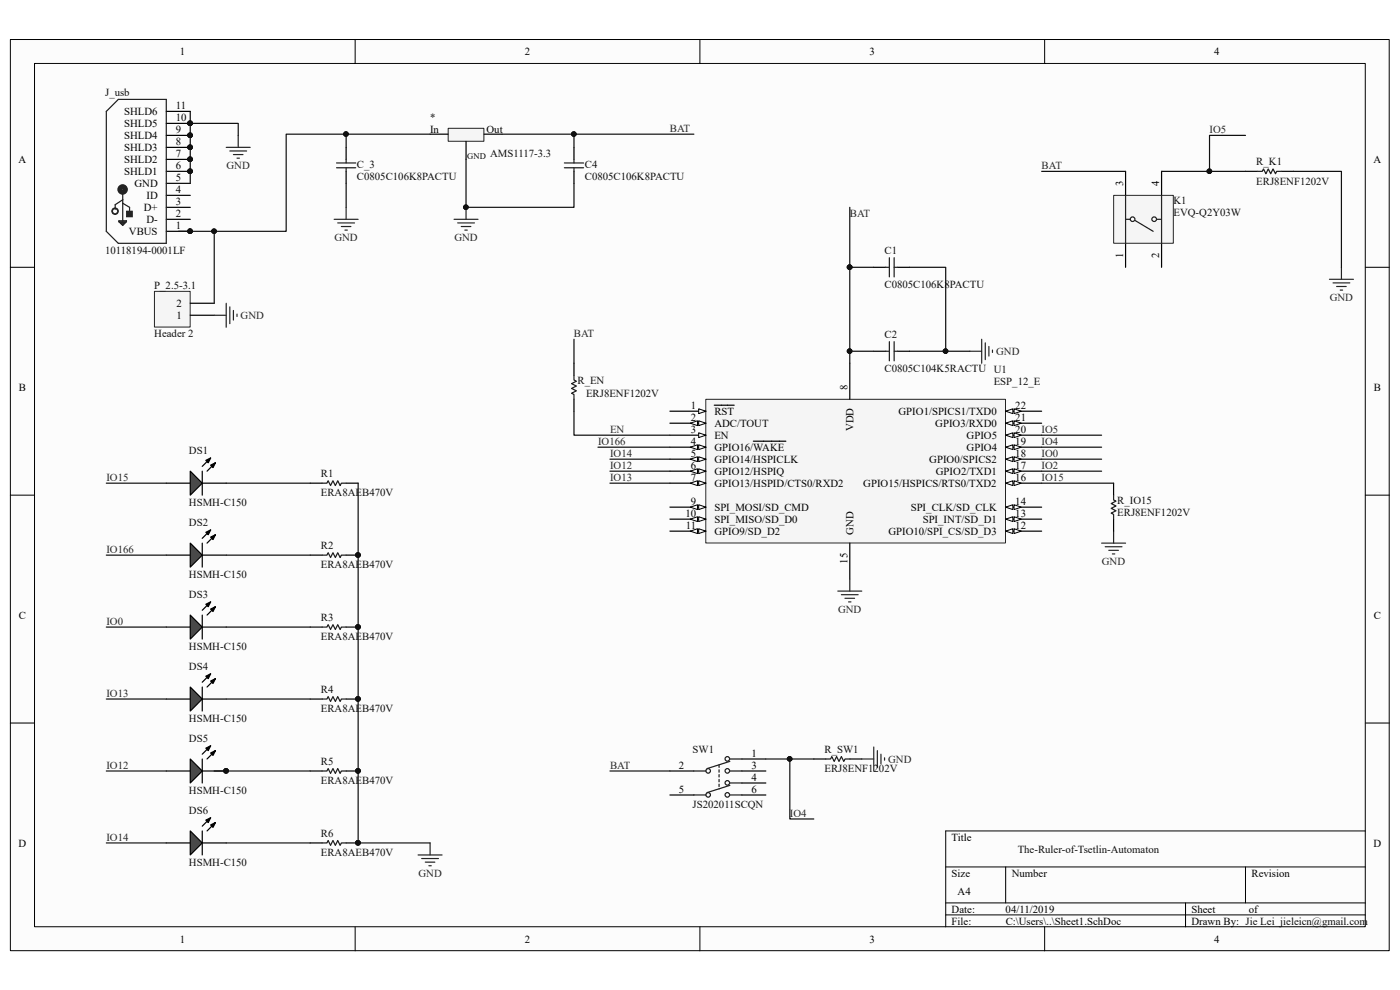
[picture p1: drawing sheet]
<svg xmlns="http://www.w3.org/2000/svg" width="297mm" height="210mm" viewBox="0 0 297 210" stroke-linecap="round" stroke-linejoin="round" font-family="sans-serif">
<path d="M2.2 8.4h292.5v193.3h-292.5z" fill="#fcfcfc"/>
<path d="M2.2 8.4h292.5v193.3h-292.5z" fill="none" stroke="#000" stroke-width=".21"/>
<path d="M7.4 13.5h282.2v183.1h-282.2z" fill="#fcfcfc"/>
<g fill="none" stroke="#000" stroke-width=".21">
<path d="M7.3 13.5h282.3v183.1h-282.3zM75.3 8.4v5.1M148.5 8.4v5.1M221.6 8.4v5.1M2.2 56.7h5.1M289.7 56.7h5.1M2.2 105h5.1M289.7 105h5.1M2.2 153.4h5.1M289.7 153.4h5.1M289.7 176.3h-89.1v20.3M75.3 196.6v5.1"/>
<path d="M148.5 196.6v5.1M200.6 183.9h89.1M200.6 191.5h89.1M200.6 194.1h89.1M213.4 183.9v7.6M221.6 196.6v5.1M251.5 191.5v5.1M264.2 183.9v7.6"/>
</g>
<path d="M149.8 84.8h63.5v30.4h-63.5z" fill="#f5f5f5"/>
<path d="M149.7 84.7h63.6v30.5h-63.6z" fill="none" stroke="#262626" stroke-width=".21"/>
<path d="M142.1 87.2h7.7" fill="none" stroke="#000" stroke-width=".25"/>
<path d="M148.2 86.7l1.6 .5-1.6 .5z" fill="#fcfcfc"/>
<path d="M148.2 86.7l1.6 .5-1.6 .5z" fill="none" stroke="#000" stroke-width=".21"/>
<path d="M142.1 89.8h7.7M151.5 86h4.3" fill="none" stroke="#000" stroke-width=".25"/>
<path d="M148.2 89.3l1.6 .5-1.6 .5z" fill="#fcfcfc"/>
<path d="M148.2 89.3l1.6 .5-1.6 .5z" fill="none" stroke="#000" stroke-width=".21"/>
<path d="M146.4 89.8l1.6-.5v1z" fill="#fcfcfc"/>
<path d="M146.4 89.8l1.6-.5v1z" fill="none" stroke="#000" stroke-width=".21"/>
<path d="M142.1 92.3h7.7" fill="none" stroke="#000" stroke-width=".25"/>
<path d="M148.2 91.8l1.6 .5-1.6 .5z" fill="#fcfcfc"/>
<path d="M148.2 91.8l1.6 .5-1.6 .5z" fill="none" stroke="#000" stroke-width=".21"/>
<path d="M142.1 94.9h7.7" fill="none" stroke="#000" stroke-width=".25"/>
<path d="M148.2 94.4l1.6 .5-1.6 .5z" fill="#fcfcfc"/>
<path d="M148.2 94.4l1.6 .5-1.6 .5z" fill="none" stroke="#000" stroke-width=".21"/>
<path d="M146.4 94.9l1.6-.5v1z" fill="#fcfcfc"/>
<path d="M146.4 94.9l1.6-.5v1z" fill="none" stroke="#000" stroke-width=".21"/>
<path d="M142.1 97.4h7.7M159.8 93.6h6.9" fill="none" stroke="#000" stroke-width=".25"/>
<path d="M148.2 96.9l1.6 .5-1.6 .5z" fill="#fcfcfc"/>
<path d="M148.2 96.9l1.6 .5-1.6 .5z" fill="none" stroke="#000" stroke-width=".21"/>
<path d="M146.4 97.4l1.6-.5v1z" fill="#fcfcfc"/>
<path d="M146.4 97.4l1.6-.5v1z" fill="none" stroke="#000" stroke-width=".21"/>
<path d="M142.1 100h7.7" fill="none" stroke="#000" stroke-width=".25"/>
<path d="M148.2 99.4l1.6 .6-1.6 .5z" fill="#fcfcfc"/>
<path d="M148.2 99.4l1.6 .6-1.6 .5z" fill="none" stroke="#000" stroke-width=".21"/>
<path d="M146.4 100l1.6-.6v1.1z" fill="#fcfcfc"/>
<path d="M146.4 100l1.6-.6v1.1z" fill="none" stroke="#000" stroke-width=".21"/>
<path d="M142.1 102.5h7.7" fill="none" stroke="#000" stroke-width=".25"/>
<path d="M148.2 102l1.6 .5-1.6 .5z" fill="#fcfcfc"/>
<path d="M148.2 102l1.6 .5-1.6 .5z" fill="none" stroke="#000" stroke-width=".21"/>
<path d="M146.4 102.5l1.6-.5v1z" fill="#fcfcfc"/>
<path d="M146.4 102.5l1.6-.5v1z" fill="none" stroke="#000" stroke-width=".21"/>
<path d="M180.3 77.1v7.6M180.3 115.2v7.7M213.4 102.5h7.6" fill="none" stroke="#000" stroke-width=".25"/>
<path d="M213.4 102.5l1.5-.5v1z" fill="#fcfcfc"/>
<path d="M213.4 102.5l1.5-.5v1z" fill="none" stroke="#000" stroke-width=".21"/>
<path d="M215.1 102l1.6 .5-1.6 .5z" fill="#fcfcfc"/>
<path d="M215.1 102l1.6 .5-1.6 .5z" fill="none" stroke="#000" stroke-width=".21"/>
<path d="M213.4 100h7.6" fill="none" stroke="#000" stroke-width=".25"/>
<path d="M213.4 100l1.5-.6v1.1z" fill="#fcfcfc"/>
<path d="M213.4 100l1.5-.6v1.1z" fill="none" stroke="#000" stroke-width=".21"/>
<path d="M215.1 99.4l1.6 .6-1.6 .5z" fill="#fcfcfc"/>
<path d="M215.1 99.4l1.6 .6-1.6 .5z" fill="none" stroke="#000" stroke-width=".21"/>
<path d="M213.4 97.4h7.6" fill="none" stroke="#000" stroke-width=".25"/>
<path d="M213.4 97.4l1.5-.5v1z" fill="#fcfcfc"/>
<path d="M213.4 97.4l1.5-.5v1z" fill="none" stroke="#000" stroke-width=".21"/>
<path d="M215.1 96.9l1.6 .5-1.6 .5z" fill="#fcfcfc"/>
<path d="M215.1 96.9l1.6 .5-1.6 .5z" fill="none" stroke="#000" stroke-width=".21"/>
<path d="M213.4 94.9h7.6" fill="none" stroke="#000" stroke-width=".25"/>
<path d="M213.4 94.9l1.5-.5v1z" fill="#fcfcfc"/>
<path d="M213.4 94.9l1.5-.5v1z" fill="none" stroke="#000" stroke-width=".21"/>
<path d="M215.1 94.4l1.6 .5-1.6 .5z" fill="#fcfcfc"/>
<path d="M215.1 94.4l1.6 .5-1.6 .5z" fill="none" stroke="#000" stroke-width=".21"/>
<path d="M213.4 92.3h7.6" fill="none" stroke="#000" stroke-width=".25"/>
<path d="M213.4 92.3l1.5-.5v1z" fill="#fcfcfc"/>
<path d="M213.4 92.3l1.5-.5v1z" fill="none" stroke="#000" stroke-width=".21"/>
<path d="M215.1 91.8l1.6 .5-1.6 .5z" fill="#fcfcfc"/>
<path d="M215.1 91.8l1.6 .5-1.6 .5z" fill="none" stroke="#000" stroke-width=".21"/>
<path d="M213.4 89.8h7.6" fill="none" stroke="#000" stroke-width=".25"/>
<path d="M213.4 89.8l1.5-.5v1z" fill="#fcfcfc"/>
<path d="M213.4 89.8l1.5-.5v1z" fill="none" stroke="#000" stroke-width=".21"/>
<path d="M215.1 89.3l1.6 .5-1.6 .5z" fill="#fcfcfc"/>
<path d="M215.1 89.3l1.6 .5-1.6 .5z" fill="none" stroke="#000" stroke-width=".21"/>
<path d="M213.4 87.2h7.6" fill="none" stroke="#000" stroke-width=".25"/>
<path d="M213.4 87.2l1.5-.5v1z" fill="#fcfcfc"/>
<path d="M213.4 87.2l1.5-.5v1z" fill="none" stroke="#000" stroke-width=".21"/>
<path d="M215.1 86.7l1.6 .5-1.6 .5z" fill="#fcfcfc"/>
<path d="M215.1 86.7l1.6 .5-1.6 .5z" fill="none" stroke="#000" stroke-width=".21"/>
<path d="M142.1 107.6h7.7" fill="none" stroke="#000" stroke-width=".25"/>
<path d="M148.2 107.1l1.6 .5-1.6 .5z" fill="#fcfcfc"/>
<path d="M148.2 107.1l1.6 .5-1.6 .5z" fill="none" stroke="#000" stroke-width=".21"/>
<path d="M146.4 107.6l1.6-.5v1z" fill="#fcfcfc"/>
<path d="M146.4 107.6l1.6-.5v1z" fill="none" stroke="#000" stroke-width=".21"/>
<path d="M142.1 110.1h7.7" fill="none" stroke="#000" stroke-width=".25"/>
<path d="M148.2 109.6l1.6 .5-1.6 .5z" fill="#fcfcfc"/>
<path d="M148.2 109.6l1.6 .5-1.6 .5z" fill="none" stroke="#000" stroke-width=".21"/>
<path d="M146.4 110.1l1.6-.5v1z" fill="#fcfcfc"/>
<path d="M146.4 110.1l1.6-.5v1z" fill="none" stroke="#000" stroke-width=".21"/>
<path d="M142.1 112.7h7.7" fill="none" stroke="#000" stroke-width=".25"/>
<path d="M148.2 112.2l1.6 .5-1.6 .5z" fill="#fcfcfc"/>
<path d="M148.2 112.2l1.6 .5-1.6 .5z" fill="none" stroke="#000" stroke-width=".21"/>
<path d="M146.4 112.7l1.6-.5v1z" fill="#fcfcfc"/>
<path d="M146.4 112.7l1.6-.5v1z" fill="none" stroke="#000" stroke-width=".21"/>
<path d="M213.4 112.7h7.6" fill="none" stroke="#000" stroke-width=".25"/>
<path d="M213.4 112.7l1.5-.5v1z" fill="#fcfcfc"/>
<path d="M213.4 112.7l1.5-.5v1z" fill="none" stroke="#000" stroke-width=".21"/>
<path d="M215.1 112.2l1.6 .5-1.6 .5z" fill="#fcfcfc"/>
<path d="M215.1 112.2l1.6 .5-1.6 .5z" fill="none" stroke="#000" stroke-width=".21"/>
<path d="M213.4 110.1h7.6" fill="none" stroke="#000" stroke-width=".25"/>
<path d="M213.4 110.1l1.5-.5v1z" fill="#fcfcfc"/>
<path d="M213.4 110.1l1.5-.5v1z" fill="none" stroke="#000" stroke-width=".21"/>
<path d="M215.1 109.6l1.6 .5-1.6 .5z" fill="#fcfcfc"/>
<path d="M215.1 109.6l1.6 .5-1.6 .5z" fill="none" stroke="#000" stroke-width=".21"/>
<path d="M213.4 107.6h7.6" fill="none" stroke="#000" stroke-width=".25"/>
<path d="M213.4 107.6l1.5-.5v1z" fill="#fcfcfc"/>
<path d="M213.4 107.6l1.5-.5v1z" fill="none" stroke="#000" stroke-width=".21"/>
<path d="M215.1 107.1l1.6 .5-1.6 .5z" fill="#fcfcfc"/>
<path d="M215.1 107.1l1.6 .5-1.6 .5z" fill="none" stroke="#000" stroke-width=".21"/>
<g fill="none" stroke="#000" stroke-width=".25">
<path d="M238.8 36.4v5M246.4 36.4v5M238.8 51.6v5.1M246.4 51.6v5.1M185.4 74.5h2.5M190.5 74.5h2.5M65.8 102.5h2.5M65.8 117.8h2.5M73.4 102.5h2.6M73.4 117.8h2.6M65.8 133h2.5M73.4 133h2.6"/>
<path d="M65.8 148.3h2.5M73.4 148.3h2.6M65.8 163.6h2.5M65.8 178.8h2.5M73.4 163.6h2.6M73.4 178.8h2.6M142.1 163.6h5.1M142.1 168.6h5.1M157.4 161h5.1M157.4 163.6h5.1M157.4 168.6h5.1M157.4 166.1h5.1"/>
</g>
<g fill="none" stroke="#1c1c1c" stroke-width=".25">
<path d="M187.9 74.5h.8M188.7 72.5v4M189.7 72.5v4M189.7 74.5h.8M68.3 102.5h1.1l.2-.5 .5 1 .5-1 .5 1 .6-1 .5 1 .2-.5h1M68.3 117.8h1.1l.2-.5 .5 1 .5-1 .5 1 .6-1 .5 1 .2-.5h1M68.3 133h1.1l.2-.5 .5 1 .5-1 .5 1 .6-1 .5 1 .2-.5h1M68.3 148.3h1.1l.2-.5 .5 1 .5-1 .5 1 .6-1 .5 1 .2-.5h1M68.3 163.6h1.1l.2-.6 .5 1.1 .5-1.1 .5 1.1 .6-1.1 .5 1.1 .2-.5h1M68.3 178.8h1.1l.2-.5 .5 1 .5-1 .5 1 .6-1 .5 1 .2-.5h1M147.2 163.6h2.6M147.2 168.6h2.6"/>
<path d="M154.8 163.6h2.6M154.8 168.6h2.6M154.8 166.1h2.6M154.8 161h2.6M154.8 166.6l-4.8 1.5M154.8 161.5l-4.8 1.5"/>
<circle cx="150.2" cy="163.5" r=".48"/>
<circle cx="150.2" cy="168.6" r=".48"/>
<circle cx="154.3" cy="163.5" r=".48"/>
<circle cx="154.3" cy="168.6" r=".48"/>
<circle cx="154.3" cy="161" r=".48"/>
<circle cx="154.3" cy="166.1" r=".48"/>
</g>
<path d="M152.6 162.3v5.1" fill="none" stroke="#1c1c1c" stroke-width=".25" stroke-dasharray=".5 .5"/>
<g fill="#0e0e0e" stroke="#0e0e0e" stroke-width=".21">
<circle cx="75.9" cy="117.7" r=".49"/>
<circle cx="75.9" cy="133" r=".49"/>
<circle cx="75.9" cy="148.3" r=".49"/>
<circle cx="75.9" cy="163.5" r=".49"/>
<circle cx="75.9" cy="178.8" r=".49"/>
</g>
<g fill="none" stroke="#262626" stroke-width=".25">
<path d="M282 59.2h5.1M284.6 56.7v2.5M282.8 60h3.6M283.6 60.8h2M284.3 61.5h.5M185.4 158.5v5.1M186.1 159.2v3.6M186.9 160v2M91.2 178.8v2.6M182.8 161h2.6M187.7 160.8v.5M88.7 181.4h5.1"/>
<path d="M89.5 182.1h3.5M90.2 182.9h2.1M91 183.7h.5"/>
</g>
<path d="M236.3 41.5h12.6v10.1h-12.6z" fill="#f5f5f5"/>
<path d="M236.3 41.4h12.6v10.2h-12.6z" fill="none" stroke="#262626" stroke-width=".21"/>
<path d="M238.8 41.4v10.2M245.4 46.5h1M246.4 41.4v10.2" fill="none" stroke="#1c1c1c" stroke-width=".25"/>
<g fill="#fefefe" stroke="#1c1c1c" stroke-width=".25">
<circle cx="244.9" cy="46.5" r=".49"/>
<circle cx="240.3" cy="46.5" r=".49"/>
</g>
<path d="M266.8 36.4h1l.2-.6 .6 1.1 .5-1.1 .5 1.1 .5-1.1 .5 1.1 .2-.5h1.1M187.9 56.7h.8M188.7 54.7v4M189.7 54.7v4M189.7 56.7h.8M238.8 46.5h1M240.8 46.8l3.8 2.3M121.8 79.6v1l.5 .3-1 .5 1 .5-1 .5 1 .5-1 .5 .5 .3v1M236.2 105v1.1l.6 .2-1.1 .5 1.1 .5-1.1 .5 1.1 .5-1.1 .6 .5 .2v1M175.2 161h1l.3-.5 .5 1 .5-1 .5 1 .5-1 .5 1 .3-.5h1" fill="none" stroke="#1c1c1c" stroke-width=".25"/>
<path d="M233.7 115.2h5.1M234.5 116h3.5M235.2 116.7h2.1M236 117.5h.5M236.2 112.7v2.5M177.7 125.4h5.1M178.5 126.2h3.6M179.3 126.9h2M180 127.7h.5M180.3 122.9v2.5" fill="none" stroke="#262626" stroke-width=".25"/>
<path d="M264.2 36.4h2.6M271.9 36.4h2.5M185.4 56.7h2.5M190.5 56.7h2.5M121.8 77.1v2.5M121.8 84.7v2.5M35.3 102.5h5.1M42.9 102.5h5.1M236.2 102.5v2.5M236.2 110.1v2.6M172.6 161h2.6M180.3 161h2.5" fill="none" stroke="#000" stroke-width=".25"/>
<path d="M40.4 100l2.5 2.5-2.5 2.5z" fill="#4c4c4c"/>
<path d="M40.4 100l2.5 2.5-2.5 2.5zM42.9 100v5M43.7 97.7l1-.5-.5 1zM44.7 98.7l1-.5-.5 1zM44.7 97.2l-1.8 1.7M45.7 98.2l-1.8 1.8M35.3 117.8h5.1M42.9 117.8h5.1" fill="none" stroke="#000" stroke-width=".25"/>
<path d="M43.7 97.7l1-.5-.5 1zM44.7 98.7l1-.5-.5 1z" fill="#000"/>
<path d="M40.4 115.2l2.5 2.6-2.5 2.5z" fill="#4c4c4c"/>
<path d="M40.4 115.2l2.5 2.6-2.5 2.5zM42.9 115.2v5.1M43.7 112.9l1-.5-.5 1zM44.7 113.9l1-.5-.5 1.1zM44.7 112.4l-1.8 1.8M45.7 113.4l-1.8 1.8M35.3 133h5.1M42.9 133h5.1" fill="none" stroke="#000" stroke-width=".25"/>
<path d="M43.7 112.9l1-.5-.5 1zM44.7 113.9l1-.5-.5 1.1z" fill="#000"/>
<path d="M40.4 130.5l2.5 2.5-2.5 2.6z" fill="#4c4c4c"/>
<path d="M40.4 130.5l2.5 2.5-2.5 2.6zM42.9 130.5v5.1M43.7 128.2l1-.5-.5 1zM44.7 129.2l1-.5-.5 1zM44.7 127.7l-1.8 1.8M45.7 128.7l-1.8 1.8M35.3 148.3h5.1M42.9 148.3h5.1" fill="none" stroke="#000" stroke-width=".25"/>
<path d="M43.7 128.2l1-.5-.5 1zM44.7 129.2l1-.5-.5 1z" fill="#000"/>
<path d="M40.4 145.7l2.5 2.6-2.5 2.5z" fill="#4c4c4c"/>
<path d="M40.4 145.7l2.5 2.6-2.5 2.5zM42.9 145.7v5.1M43.7 143.5l1-.6-.5 1.1zM44.7 144.5l1-.5-.5 1zM44.7 142.9l-1.8 1.8M45.7 144l-1.8 1.7M35.3 163.6h5.1M42.9 163.6h5.1" fill="none" stroke="#000" stroke-width=".25"/>
<path d="M43.7 143.5l1-.6-.5 1.1zM44.7 144.5l1-.5-.5 1z" fill="#000"/>
<circle cx="48" cy="163.5" r=".49" fill="#0e0e0e" stroke="#0e0e0e" stroke-width=".21"/>
<path d="M40.4 161l2.5 2.6-2.5 2.5z" fill="#4c4c4c"/>
<path d="M43.7 158.7l1-.5-.5 1zM44.7 159.7l1-.5-.5 1.1zM44.7 158.2l-1.8 1.8M45.7 159.2l-1.8 1.8M35.3 178.8h5.1M40.4 161l2.5 2.6-2.5 2.5zM42.9 161v5.1M42.9 178.8h5.1" fill="none" stroke="#000" stroke-width=".25"/>
<path d="M43.7 158.7l1-.5-.5 1zM44.7 159.7l1-.5-.5 1.1z" fill="#000"/>
<circle cx="48" cy="163.5" r=".49" fill="#0e0e0e" stroke="#0e0e0e" stroke-width=".21"/>
<path d="M40.4 176.3l2.5 2.5-2.5 2.6z" fill="#4c4c4c"/>
<path d="M40.4 176.3l2.5 2.5-2.5 2.6zM42.9 176.3v5.1M43.7 174l1-.5-.5 1zM44.7 175l1-.5-.5 1zM44.7 173.5l-1.8 1.8M45.7 174.5l-1.8 1.8" fill="none" stroke="#000" stroke-width=".25"/>
<path d="M43.7 174l1-.5-.5 1zM44.7 175l1-.5-.5 1z" fill="#000"/>
<path d="M95.1 27.3h7.6v2.7h-7.6z" fill="#f5f5f5"/>
<path d="M95.1 27.2h7.6v2.8h-7.6z" fill="none" stroke="#262626" stroke-width=".21"/>
<g fill="none" stroke="#000" stroke-width=".25">
<path d="M35.3 38.9h5.1M35.3 36.4h5.1M35.3 33.8h5.1M35.3 31.3h5.1M35.3 28.7h5.1M35.3 23.6h5.1M35.3 26.2h5.1M73.4 31.3v2.5M73.4 36.4v2.5M91.2 28.5h3.9M98.9 30v3.8M102.7 28.5h3.8"/>
<path d="M121.8 31.3v2.5M121.8 36.4v2.5M35.3 49.1h5.1M35.3 46.5h5.1M35.3 44h5.1M35.3 41.4h5.1"/>
</g>
<g fill="none" stroke="#1c1c1c" stroke-width=".25">
<path d="M22.6 23.6l2.5-2.5h10.2v30.5h-10.2l-2.5-2.5zM71.4 34.6h4.1M71.4 35.6h4.1M73.4 33.8v.8M73.4 35.6v.8M119.7 34.6h4.1M119.7 35.6h4.1M121.8 33.8v.8M121.8 35.6v.8M25.2 46.8h1.6v.2l-.8 .8-.8-.8zM25.2 47h1.4M26 40.2v6.6"/>
<path d="M26 42.4l-1.6 1v1M26 43.1l1.5 .9v1.2M26 47.4l.4-.2h-.8l.4 .4"/>
</g>
<path d="M70.9 46.5h5.1M71.7 47.3h3.5M72.4 48.1h2.1M73.2 48.8h.5M73.4 44v2.5M96.3 46.5h5.1M97.1 47.3h3.6M97.9 48.1h2M98.6 48.8h.5M98.9 44v2.5" fill="none" stroke="#262626" stroke-width=".25"/>
<g fill="#0e0e0e" stroke="#0e0e0e" stroke-width=".21">
<circle cx="98.8" cy="44" r=".49"/>
<circle cx="40.3" cy="49" r=".49"/>
<circle cx="40.3" cy="36.3" r=".49"/>
<circle cx="40.3" cy="33.8" r=".49"/>
<circle cx="40.3" cy="31.2" r=".49"/>
<circle cx="40.3" cy="28.7" r=".49"/>
<circle cx="40.3" cy="26.1" r=".49"/>
</g>
<path d="M26.9 44.8h1.1v1.2h-1.1z" fill-rule="evenodd" fill="#1c1c1c" stroke="#1c1c1c" stroke-width=".25"/>
<g fill="none" stroke="#1c1c1c" stroke-width="1.3">
<circle cx="24.4" cy="44.8" r=".18"/>
<circle cx="26" cy="40.2" r=".48"/>
</g>
<path d="M32.8 61.8h7.5v7.6h-7.5z" fill="#f5f5f5"/>
<path d="M32.8 61.8h7.5v7.6h-7.5z" fill="none" stroke="#262626" stroke-width=".21"/>
<path d="M40.4 66.9h5.1M40.4 64.3h5.1" fill="none" stroke="#000" stroke-width=".25"/>
<g fill="none" stroke="#262626" stroke-width=".25">
<path d="M48 31.3h5.1M48.8 32h3.5M49.5 32.8h2.1M50.3 33.6h.5M50.5 28.7v2.6M45.5 66.9h2.5M48 64.3v5.1M48.8 65.1v3.6M49.5 65.9v2M50.3 66.6v.5M205.7 74.5h2.6M208.3 72v5.1"/>
<path d="M209 72.7v3.6M209.8 73.5v2M210.6 74.3v.5"/>
</g>
<g fill="none" stroke="#0e0e0e" stroke-width=".25">
<path d="M40.4 23.6v15.3M40.4 26.2h10.1v2.5M73.4 28.5v2.8M73.4 38.9v5.1M91.2 28.5h-30.5v20.6h-22.9M98.9 33.8v10.2h22.9v-5.1M106.5 28.5h40.7M121.8 28.5v2.8M221 36.4h17.8M246.4 36.4h17.8M264.2 28.7h-7.6v7.7M274.4 36.4h10.2v20.3"/>
<path d="M45.5 49.1v15.2M180.3 56.7v20.4M180.3 44v12.7M180.3 56.7h5.1M193 56.7h7.6v17.8h-7.6M121.8 72v5.1M180.3 74.5h5.1M200.6 74.5h5.1M121.8 87.2v5.1h20.3M126.9 94.9h15.2M129.4 97.4h12.7M129.4 100h12.7"/>
<path d="M221 97.4h12.7M221 100h12.7M221 94.9h12.7M221 92.3h12.7M22.6 102.5h12.7M22.6 117.8h12.7M48 102.5h17.8M48 117.8h17.8M76 102.5v76.3h15.2M129.4 102.5h12.7M221 102.5h15.2M22.6 133h12.7"/>
<path d="M48 133h17.8M22.6 148.3h12.7M48 148.3h17.8M22.6 178.8h12.7M22.6 163.6h12.7M45.5 163.6h20.3M48 178.8h17.8M129.4 163.6h12.7M162.5 161h10.1M167.6 161v12.7h5"/>
</g>
<g fill="#0e0e0e" stroke="#0e0e0e" stroke-width=".21">
<circle cx="48" cy="163.5" r=".49"/>
<circle cx="75.9" cy="117.7" r=".49"/>
<circle cx="75.9" cy="133" r=".49"/>
<circle cx="75.9" cy="148.3" r=".49"/>
<circle cx="75.9" cy="163.5" r=".49"/>
<circle cx="75.9" cy="178.8" r=".49"/>
<circle cx="167.5" cy="161" r=".49"/>
<circle cx="256.6" cy="36.3" r=".49"/>
<circle cx="98.8" cy="44" r=".49"/>
<circle cx="40.3" cy="26.1" r=".49"/>
<circle cx="40.3" cy="28.7" r=".49"/>
<circle cx="40.3" cy="31.2" r=".49"/>
<circle cx="40.3" cy="33.8" r=".49"/>
<circle cx="40.3" cy="36.3" r=".49"/>
<circle cx="121.7" cy="28.4" r=".49"/>
<circle cx="45.4" cy="49" r=".49"/>
<circle cx="40.3" cy="49" r=".49"/>
<circle cx="73.4" cy="28.4" r=".49"/>
<circle cx="200.6" cy="74.5" r=".49"/>
<circle cx="180.2" cy="56.7" r=".49"/>
<circle cx="180.2" cy="74.5" r=".49"/>
</g>
<g font-size="2.3">
<text x="38.2" y="11.7">1</text>
<text x="111.3" y="11.7">2</text>
<text x="184.5" y="11.7">3</text>
<text x="257.6" y="11.7">4</text>
<text x="37.3" y="23.1">11</text>
<text x="26.3" y="29.5">SHLD4</text>
<text x="26.3" y="24.4">SHLD6</text>
<text x="26.3" y="27">SHLD5</text>
<text x="37.3" y="28.2">9</text>
<text x="37.3" y="25.7">10</text>
<text x="91.2" y="28.2">In</text>
<text x="103.2" y="28.2">Out</text>
<text x="3.9" y="34.6">A</text>
<text x="26.3" y="34.6">SHLD2</text>
<text x="26.3" y="32">SHLD3</text>
<text x="37.3" y="35.9">6</text>
<text x="37.3" y="33.3">7</text>
<text x="37.3" y="30.8">8</text>
<text x="291.4" y="34.6">A</text>
<text x="26.3" y="37.1">SHLD1</text>
<text x="28.5" y="39.7">GND</text>
<text x="37.3" y="40.9">4</text>
<text x="37.3" y="38.4">5</text>
<text x="238.3" y="39.4" transform="rotate(-90 238.3 39.4)">3</text>
<text x="245.9" y="39.4" transform="rotate(-90 245.9 39.4)">4</text>
<text x="30.5" y="44.7">D+</text>
<text x="31.1" y="47.3">D-</text>
<text x="31.1" y="42.2">ID</text>
<text x="37.3" y="46">2</text>
<text x="37.3" y="43.5">3</text>
<text x="27.3" y="49.8">VBUS</text>
<text x="37.3" y="48.6">1</text>
<text x="238.3" y="54.8" transform="rotate(-90 238.3 54.8)">1</text>
<text x="245.9" y="54.8" transform="rotate(-90 245.9 54.8)">2</text>
<text x="37.4" y="65.1">2</text>
<text x="37.4" y="67.6">1</text>
<text x="4" y="82.9">B</text>
<text x="179.8" y="82.6" transform="rotate(-90 179.8 82.6)">8</text>
<text x="291.5" y="82.9">B</text>
<text x="146.6" y="86.7">1</text>
<text x="146.6" y="89.3">2</text>
<text x="151.6" y="88">RST</text>
<text x="190.6" y="88">GPIO1/SPICS1/TXD0</text>
<text x="215.4" y="89.3">21</text>
<text x="215.4" y="86.7">22</text>
<text x="146.6" y="91.8">3</text>
<text x="146.6" y="94.4">4</text>
<text x="151.6" y="90.6">ADC/TOUT</text>
<text x="151.6" y="93.1">EN</text>
<text x="151.6" y="95.6">GPIO16/WAKE</text>
<text x="181.1" y="91.4" transform="rotate(-90 181.1 91.4)">VDD</text>
<text x="198.4" y="90.6">GPIO3/RXD0</text>
<text x="205.1" y="95.6">GPIO4</text>
<text x="205.1" y="93.1">GPIO5</text>
<text x="215.4" y="94.4">19</text>
<text x="215.4" y="91.8">20</text>
<text x="146.6" y="96.9">5</text>
<text x="146.6" y="99.4">6</text>
<text x="146.6" y="102">7</text>
<text x="151.6" y="98.2">GPIO14/HSPICLK</text>
<text x="151.6" y="100.7">GPIO12/HSPIQ</text>
<text x="197.1" y="98.2">GPIO0/SPICS2</text>
<text x="198.5" y="100.7">GPIO2/TXD1</text>
<text x="215.4" y="102">16</text>
<text x="215.4" y="99.4">17</text>
<text x="215.4" y="96.9">18</text>
<text x="146.6" y="107.1">9</text>
<text x="151.6" y="103.3">GPIO13/HSPID/CTS0/RXD2</text>
<text x="183.1" y="103.3">GPIO15/HSPICS/RTS0/TXD2</text>
<text x="215.4" y="107.1">14</text>
<text x="145.4" y="109.6">10</text>
<text x="145.5" y="112.2">11</text>
<text x="151.6" y="108.4">SPI_MOSI/SD_CMD</text>
<text x="151.6" y="110.9">SPI_MISO/SD_D0</text>
<text x="151.6" y="113.5">GPIO9/SD_D2</text>
<text x="181.1" y="113.5" transform="rotate(-90 181.1 113.5)">GND</text>
<text x="188.5" y="113.5">GPIO10/SPI_CS/SD_D3</text>
<text x="193.2" y="108.4">SPI_CLK/SD_CLK</text>
<text x="195.7" y="110.9">SPI_INT/SD_D1</text>
<text x="215.4" y="112.2">12</text>
<text x="215.4" y="109.6">13</text>
<text x="179.8" y="119.5" transform="rotate(-90 179.8 119.5)">15</text>
<text x="4" y="131.3">C</text>
<text x="291.5" y="131.3">C</text>
<text x="159.4" y="160.5">1</text>
<text x="144" y="163.1">2</text>
<text x="159.4" y="165.6">4</text>
<text x="159.4" y="163.1">3</text>
<text x="144" y="168.1">5</text>
<text x="159.4" y="168.1">6</text>
<text x="3.9" y="179.6">D</text>
<text x="201.9" y="178.3">Title</text>
<text x="291.4" y="179.6">D</text>
<text x="201.9" y="186">Size</text>
<text x="214.6" y="186">Number</text>
<text x="265.5" y="186">Revision</text>
<text x="203.2" y="189.8">A4</text>
<text x="201.9" y="193.6">Date:</text>
<text x="201.9" y="196.1">File:</text>
<text x="213.3" y="193.6">04/11/2019</text>
<text x="213.4" y="196.1">C:\Users\..\Sheet1.SchDoc</text>
<text x="252.8" y="193.6">Sheet</text>
<text x="252.8" y="196.1">Drawn By: Jie Lei jieleicn@gmail.com</text>
<text x="265" y="193.6">of</text>
<text x="38.2" y="199.9">1</text>
<text x="111.3" y="199.9">2</text>
<text x="184.5" y="199.9">3</text>
<text x="257.6" y="199.9">4</text>
</g>
<g font-size="2.3" fill="#0e0e0e">
<text x="22.3" y="20.3">J_usb</text>
<text x="91.2" y="25.7">*</text>
<text x="75.7" y="35.6">C_3</text>
<text x="104" y="33.3">AMS1117-3.3</text>
<text x="124.1" y="35.6">C4</text>
<text x="266.5" y="35.1">R_K1</text>
<text x="75.7" y="38.1">C0805C106K8PACTU</text>
<text x="124.1" y="38.1">C0805C106K8PACTU</text>
<text x="266.5" y="39.2">ERJ8ENF1202V</text>
<text x="249" y="43.2">K1</text>
<text x="249" y="45.8">EVQ-Q2Y03W</text>
<text x="22.3" y="53.9">10118194-0001LF</text>
<text x="187.7" y="53.9">C1</text>
<text x="32.7" y="61.3">P_2.5-3.1</text>
<text x="187.7" y="61">C0805C106K8PACTU</text>
<text x="32.7" y="71.5">Header 2</text>
<text x="187.7" y="71.7">C2</text>
<text x="122.5" y="81.4">R_EN</text>
<text x="187.7" y="78.9">C0805C104K5RACTU U1</text>
<text x="210.8" y="81.7">ESP_12_E</text>
<text x="124.3" y="84.2">ERJ8ENF1202V</text>
<text x="40.1" y="96.4">DS1</text>
<text x="68.1" y="101.2">R1</text>
<text x="40.1" y="107.4">HSMH-C150</text>
<text x="68.1" y="105.3">ERA8AEB470V</text>
<text x="237" y="106.8">R_IO15</text>
<text x="40.1" y="111.7">DS2</text>
<text x="237" y="109.4">ERJ8ENF1202V</text>
<text x="68.1" y="116.5">R2</text>
<text x="40.1" y="122.6">HSMH-C150</text>
<text x="68.1" y="120.6">ERA8AEB470V</text>
<text x="40.1" y="126.9">DS3</text>
<text x="68.1" y="131.8">R3</text>
<text x="40.1" y="137.9">HSMH-C150</text>
<text x="68.1" y="135.8">ERA8AEB470V</text>
<text x="40.1" y="142.2">DS4</text>
<text x="68.1" y="147">R4</text>
<text x="40.1" y="153.1">HSMH-C150</text>
<text x="68.1" y="151.1">ERA8AEB470V</text>
<text x="40.1" y="157.5">DS5</text>
<text x="146.9" y="159.8">SW1</text>
<text x="174.9" y="159.8">R_SW1</text>
<text x="68.1" y="162.3">R5</text>
<text x="68.1" y="166.4">ERA8AEB470V</text>
<text x="174.9" y="163.8">ERJ8ENF1202V</text>
<text x="40.1" y="168.4">HSMH-C150</text>
<text x="40.1" y="172.7">DS6</text>
<text x="146.9" y="171.4">JS202011SCQN</text>
<text x="68.1" y="177.5">R6</text>
<text x="40.1" y="183.7">HSMH-C150</text>
<text x="68.1" y="181.7">ERA8AEB470V</text>
<text x="215.9" y="180.8">The-Ruler-of-Tsetlin-Automaton</text>
</g>
<g font-size="2.3" fill="#262626">
<text x="142.1" y="28">BAT</text>
<text x="256.6" y="28.2">IO5</text>
<text x="48" y="35.9">GND</text>
<text x="221" y="35.9">BAT</text>
<text x="180.3" y="46">BAT</text>
<text x="71" y="51.1">GND</text>
<text x="96.4" y="51.1">GND</text>
<text x="282.1" y="63.8">GND</text>
<text x="51.1" y="67.6">GND</text>
<text x="121.8" y="71.5">BAT</text>
<text x="211.3" y="75.3">GND</text>
<text x="126.9" y="94.4">IO166</text>
<text x="129.4" y="91.8">EN</text>
<text x="221" y="91.8">IO5</text>
<text x="221" y="94.4">IO4</text>
<text x="22.6" y="102">IO15</text>
<text x="129.4" y="96.9">IO14</text>
<text x="129.4" y="99.4">IO12</text>
<text x="129.4" y="102">IO13</text>
<text x="221" y="96.9">IO0</text>
<text x="221" y="99.4">IO2</text>
<text x="221" y="102">IO15</text>
<text x="22.6" y="117.3">IO166</text>
<text x="233.8" y="119.8">GND</text>
<text x="177.8" y="130">GND</text>
<text x="22.6" y="132.5">IO0</text>
<text x="22.6" y="147.8">IO13</text>
<text x="188.4" y="161.8">GND</text>
<text x="22.6" y="163.1">IO12</text>
<text x="129.4" y="163.1">BAT</text>
<text x="167.6" y="173.2">IO4</text>
<text x="22.6" y="178.3">IO14</text>
<text x="88.8" y="186">GND</text>
</g>
<text font-size="1.8" x="99.1" y="33.7">GND</text>
</svg>
